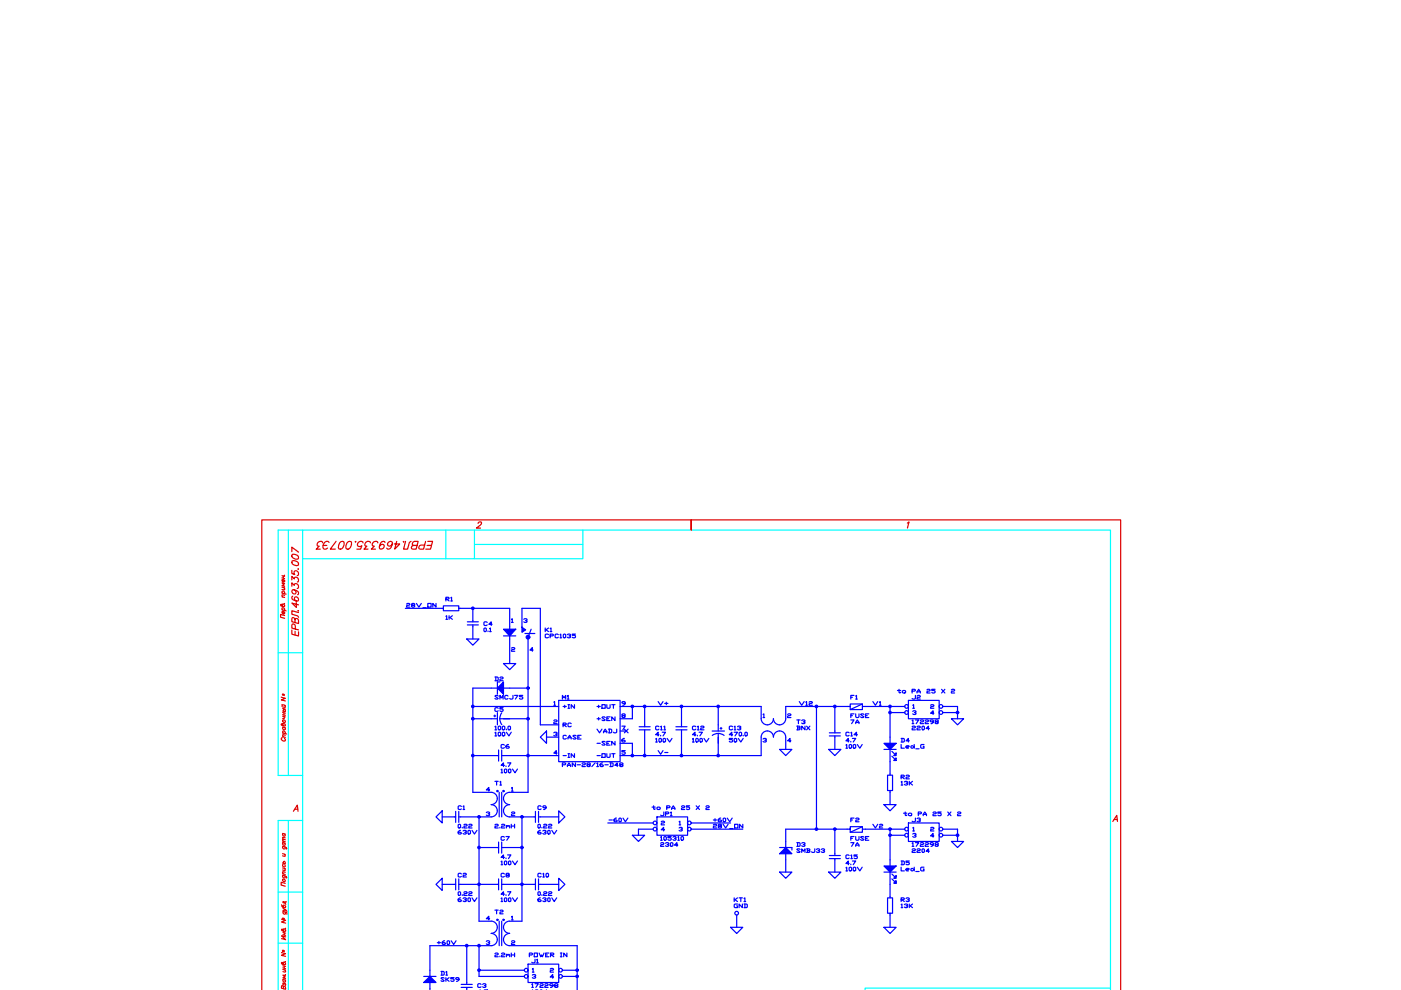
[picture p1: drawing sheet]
<svg xmlns="http://www.w3.org/2000/svg" width="297mm" height="210mm" viewBox="0 0 297 210" stroke-linecap="round" stroke-linejoin="round" font-family="sans-serif">
<!-- layer: FORMATKA -->
<g fill="none" stroke="#0ff" stroke-width=".25">
<path d="M61.1 112.4v52M64.2 118.5h30.3M64.2 112.4h-5.2v52h5.2M94.5 112.4v6.1M100.6 112.4v6.1h-6.1M100.6 115.4h23M123.6 112.4v6.1h-23M59 138.4h5.2M61.1 174v35.9M64.2 174h-5.2v35.9M59 189.1h5.2M59 200h5.2"/>
<path d="M64.2 209.9v-97.5h171.2v97.5M235.4 209.5h-52v.4"/>
</g>
<g fill="none" stroke="#d00" stroke-width=".25">
<path d="M61.9 117v-1l1.4 1.1M61.9 118.9a.86 .86 0 0 1 1 .1 .86 .86 0 0 1 .3 .8 .86 .86 0 0 1-.9 0 .86 .86 0 0 1-.4-.9zM61.9 117.6a.86 .86 0 0 1 1 0 .86 .86 0 0 1 .3 .9 .87 .87 0 0 1-.9-.1 .87 .87 0 0 1-.4-.8zM68.4 115.1a.6 .6 0 0 0-.9-.2 .6 .6 0 0 0-.1 .9h.3l-.7 .6h.9M68.5 115.6h.8M69.8 115a.81 .81 0 0 0-1-.1 .81 .81 0 0 0-.3 .9l.1 .5a.62 .62 0 0 0 .9-.1M71.3 114.8l-1.3 1.6h1.1M72 115.1a.61 .61 0 0 1 .9-.2 .98 .98 0 0 1-.1 1 .98 .98 0 0 1-1 .4v-.6zM73.6 115.1a.63 .63 0 0 1 .9-.2 .99 .99 0 0 1-.1 1 .99 .99 0 0 1-1 .4l-.1-.6zM75.3 114.9l.1-.1v.1M77 115.1a.59 .59 0 0 0-1-.2 .59 .59 0 0 0 .1 1l.6-.2-.2 .7h-.8M78.5 115.1a.6 .6 0 0 0-.8-.2 .6 .6 0 0 0-.1 .9h.2l-.6 .6h.8"/>
<path d="M80.1 115.1a.6 .6 0 0 0-.9-.2 .6 .6 0 0 0-.1 .9h.3l-.7 .6h.9M81.6 115v-.1a.6 .6 0 0 0-.9 .2 .86 .86 0 0 0 .1 1.3 .53 .53 0 0 0 .6-.3 .53 .53 0 0 0-.4-.7l-.2 .1-.4 .4M83.2 115.3l-.6 .5a.54 .54 0 0 1-.3-.9 .54 .54 0 0 1 .9 .1v.3a1.03 1.03 0 0 1-.9 1.1l-.3-.2M84.1 114.8l-.4 1.6 1.1-1.1h-1.2M85.5 114.9l.1-.1v.1M86 114.8l-.4 1.6h.8l.4-1.3 .4-.3M87.7 115.6l-.3 .2-.2 .5 .3 .1h.7l.5-1.6-1 .1-.3 .4 .3 .3h.7M90.2 114.8l-.4 1.6-.9-.1-.1-.2 .1-.4 1.1-.1M90.6 115.6h.9M90.7 114.8h1l-.4 1.6h-1M101.4 111a.36 .36 0 0 1 .3-.3 .36 .36 0 0 1 .4 .3l-1.1 1h.9M146.5 112.4v-2.2v2.2"/>
<path d="M192.4 110.9l.3-.2-.3 1.3M59.8 128.3a.28 .28 0 0 1 .4-.1 .28 .28 0 0 1 0 .4l-.6-.1-.1-.3h.2l.2 .3M59.8 129.3l.8 .2M59.8 126.5l.6 .2M59.8 125.7l.8 .3M59.8 124.5l.6 .1M59.8 122.1l.6 .1M59.8 122.5l.6 .2M59.9 129.3a.25 .25 0 0 1-.1-.4 .25 .25 0 0 1 .4 .1l.2 .2-.2 .2M59.9 125.8a.25 .25 0 0 1-.1-.4 .25 .25 0 0 1 .4 0l.2 .2-.2 .2M60.1 122.1v.5M60.2 124.6l.1 .4h-.5"/>
<path d="M60.2 129.7l.2 .3a.29 .29 0 0 1-.5 .1 .29 .29 0 0 1 .1-.5v.5M60.2 122.9l.2 .3a.29 .29 0 0 1-.5 .1 .29 .29 0 0 1 .1-.5v.6M60.3 127.9v.1M60.3 122h.1M60.4 130.5l-.9-.2v.6l.9 .2M60.4 126.2l-.6-.1 .2 .5M60.4 123.7l-.6-.1 .4 .4-.4 .2 .6 .1M61.9 133.6v.9l1.4 .3v-.8M61.9 124.3v-.7l.5 .5v-.2a.53 .53 0 0 1 .8 .1 .53 .53 0 0 1-.2 .8M61.9 123v-.8l.5 .6v-.3a.53 .53 0 0 1 .8 .1 .53 .53 0 0 1-.2 .8M61.9 120.9v.7l.6 .2a.48 .48 0 0 1 0-.8 .48 .48 0 0 1 .7 .3l.1 .5-.3 .2M62.1 126.4h-.2a.86 .86 0 0 0 .4 .9 .86 .86 0 0 0 .9 0 .47 .47 0 0 0-.1-.7 .47 .47 0 0 0-.7 .3l.4 .5"/>
<path d="M62.3 125l.5 .6a.43 .43 0 0 1-.5 .3 .43 .43 0 0 1-.4-.5 .43 .43 0 0 1 .4-.4 .92 .92 0 0 1 1 .8l-.2 .3M62.6 131.4l-.3-.4h-.3l-.1 .8 1.4 .4v-.6l-.3-.4h-.4v.8M62.6 133.8v.9M62.6 133.4v-.9l-.6-.2-.1 .9 1.4 .4M62.8 127.8v1l-.9-.9 1.4 .3M63.2 129.4v.1M63.2 120.6h.1M63.3 129.9l-1.4-.4v.7l1.1 .3 .3 .4M59.8 149.4v.3M59.8 156.4a.4 .4 0 0 0 .1 .7 .4 .4 0 0 0 .6-.3l-.2-.3M59.9 153.7a.27 .27 0 0 1 .5-.2 .27 .27 0 0 1-.1 .4l-.6-.1v-.3l.3 .4M59.9 156.2l.6 .2"/>
<path d="M59.9 155.4l.9 .2M59.9 154.2l.6 .1M59.9 151.9l.6 .1M59.9 151.1l.6 .1M59.9 151.5l.6 .2M59.9 150.7l.6 .2M59.9 150.2l.6 .2M59.9 149.4l.6 .2M60 155.4l-.1-.3a.3 .3 0 0 1 .5 0 .3 .3 0 0 1 0 .4M60 154.2a.28 .28 0 0 0 .1 .5 .28 .28 0 0 0 .4-.3l-.1-.1M60.1 151.9l.2 .4h-.4M60.2 150.8l-.1-.3a.22 .22 0 0 1 .2-.1 .22 .22 0 0 1 .2 .2l-.1 .3"/>
<path d="M60.2 151.1v.5M60.3 149.5l.2 .5-.6-.1M60.5 155.9l-.5-.1 .1 .4M59.9 179.4l.8 .3v.3M59.9 178.6l.6 .2M59.9 178.3l.6 .2M59.9 176.7l.6 .2M60 179.5a.28 .28 0 0 0 .1 .4 .28 .28 0 0 0 .4-.2l-.1-.2M60 178.7a.28 .28 0 0 0-.1 .3 .28 .28 0 0 0 .3 .2 .28 .28 0 0 0 .2-.3v-.1M60 176.7a.28 .28 0 0 0-.1 .4 .28 .28 0 0 0 .3 .2 .28 .28 0 0 0 .2-.4v-.1M60.5 178h-.5l.1 .4M60.5 177.6l-.5-.1 .1 .4"/>
<path d="M62.2 172l.8-1.3 .2 1.3M62.5 171.6h.6M59.7 194.9l.9 .2-.9 .4 .9 .2M59.7 191.8l.1 .4 .6 .3a.28 .28 0 0 0 .2-.4 .28 .28 0 0 0-.4-.2 .28 .28 0 0 0-.2 .4l.1 .1M59.9 185.6l.8 .2v.4M59.9 185.2l.6 .2M59.9 184l.6 .2M59.9 183l.6 .1M59.9 181l.6 .2M60 197.2a.27 .27 0 0 1 .4-.2 .27 .27 0 0 1 0 .5l-.6-.2-.1-.2h.2l.2 .3M60 193.2l.8 .3v.3M60 192.5l.6 .4-.6 .1"/>
<path d="M60 197.7l.6 .2M60 198.2l.6 .1M60 185.6a.27 .27 0 0 0 0 .5 .27 .27 0 0 0 .4-.3v-.1M60 183.3a.28 .28 0 0 0-.1 .3 .28 .28 0 0 0 .3 .2 .28 .28 0 0 0 .2-.4v-.1M60.1 193.3a.28 .28 0 0 0 0 .4 .28 .28 0 0 0 .5-.1l-.2-.2M60.2 183l-.1-.3a.26 .26 0 0 1 .3 .1 .26 .26 0 0 1 0 .3M60.3 194.7v.3M60.3 197.8v.4M60.3 184.1l.1 .5-.5-.1M60.3 181.1l.1 .5-.5-.1M60.5 187.3l-.9-.2v.6l.9 .2M60.5 184.9l-.5-.1 .1 .5"/>
<path d="M60.5 196.8h.1M60.6 198.6l-.9-.2 .9 .8-.9-.2M60.6 192.9l.3 .4M60.6 191.3l-.6-.2v.3l.5 .2 .1 .1M60.6 191.2h.1M55.5 209.9v-99.7h182.1v99.7M60 204.3a.28 .28 0 0 1 .4-.2 .28 .28 0 0 1 0 .4l-.6-.1-.1-.3h.2l.2 .4M60 207.7l.5 .1M60 205.5l.5 .2M60 204.8l.5 .1M60 205.2l.5 .2M60.1 209.2l-.3-.2-.1 .5 .8 .3-.1-.7h-.3v.5"/>
<path d="M60.1 207.7a.28 .28 0 0 0-.1 .3 .28 .28 0 0 0 .3 .2 .28 .28 0 0 0 .2-.3l-.1-.1M60.2 208.6l.2-.1 .1 .1v.4M60.2 208.7l-.2-.3v.4M60.3 204.8v.5M60.4 205.6l.1 .5-.5-.1M60.5 206.7h.1M60.5 203.9h.1M60.5 206.9l-.5-.2 .4 .5-.4 .1 .5 .2"/>
<circle cx="60.2" cy="152.9" r=".3"/>
<circle cx="60" cy="194.8" r=".14"/>
<circle cx="60.2" cy="186.7" r=".29"/>
</g>
<!-- layer: 1 -->
<g fill="none" stroke="#00f" stroke-width=".25">
<path d="M85.9 129h7.9M86.2 128.1l.2-.2 .5 .2-.2 .2-.5 .2v.2h.7M87.4 128.3l-.1-.1 .1-.3 .5 .2-.1 .2-.5 .2 .1 .2 .5-.1-.1-.3M88.3 127.9l.5 .8 .5-.8M89.7 128.9h.7M90.7 127.9h.7v.8h-.7zM92.4 127.9v.8l-.6-.8v.8M97.6 129h10.5v4.4M99 135.5h2.6l-1.3 1.3zM99.1 132.5h2.3M99.1 131.8h2.3M100.3 129v2.8"/>
<path d="M100.3 132.5v3M106.8 133.4h2.6l-1.3 1.4zM106.8 134.8h2.6M107 133.5h2.1M107.2 133.7h1.8M107.3 133.8h1.5M107.4 133.9h1.3M107.5 134.1h1.1M107.5 134.2h1.1M107.7 134.3h.7M107.8 134.4h.5M107.9 134.6h.3"/>
<path d="M108.1 134.7h.1M108.1 134.8v5.9M108.4 131.3l.2-.1v.8M108.4 132h.4M110.7 133l.7 .5-.7 .6v-5.1h3.9v24.7h3.9M110.8 133.3h.1M110.8 133.4h.2M110.8 133.5h.5M110.8 133.7h.2M110.8 133.8h.1M111 131.3l.2-.1 .5 .1v.2l-.3 .1M111.3 134.3h2.1"/>
<path d="M111.6 131.6l.1 .1-.1 .3-.6-.2M111.7 135h.1M111.7 135.1h.1M111.7 135.2h.5M111.8 134.8h.2M112 135.5v32.5h-3.9a1.3 1.3 0 0 0-1.3 1.3 1.3 1.3 0 0 0 1.3 1.3M112.1 135h.1M112.1 135.1h.1M112.6 133.4l-.6 1.7M119.4 134.6l.2-.2 .3 .2v.5l-.1 .1-.4-.1zM120.3 134.6l.2-.2 .5 .2-.4 .2M120.8 134.8l.2 .2-.2 .2-.5-.1"/>
<path d="M122 134.4h-.7v.3l.7 .1v.3l-.2 .1-.5-.1M100.3 149.8h18.2M100.3 152.4h3.8M104.1 145.9h-3.8v22.1h3.8M105.5 144.6v2.6M105.5 151.1v2.6M105.6 147.6l-.5-.2-.2 .2 .7 .5-.1 .1-.6-.1M105.7 159v2.4M106 152.4l.1 .6 .3 .6M106 148.2v-.8l.3 .6 .4-.6v.8M106.4 159v2.4M106.8 144.6v2.6l-1.3-1.3z"/>
<path d="M106.8 140.7h2.6l-1.3 1.3zM106.8 152.4h5.2M107.7 147.6l-.2-.2-.5 .2v.5l.2 .1 .5-.1M108.1 145.9h3.9M108.8 147.4v.7l-.2 .1-.5-.1M109.1 147.4h.7l-.5 .8M110.8 147.4h-.7v.3l.7 .1-.1 .4-.6-.1M114.6 156.3l1.3-1.3v2.6zM115.9 156.3h2.6M118.5 148.5h13v13h-13zM131.5 149.8h29.9v2.6a1.3 1.3 0 0 0 1.3 1.3 1.3 1.3 0 0 0 1.3-1.3 1.3 1.3 0 0 0 1.3 1.3M135.5 154.1h2.3"/>
<path d="M135.5 154.7h2.3M136.7 149.8v4.3M136.7 154.7v5.5M143.3 154.1h2.4M143.3 154.7h2.4M144.5 149.8v4.3M144.5 154.7v5.5M151 155h2.6M152.3 155.5l.6 .1 .6 .3M152.3 155.5l-.7 .1-.6 .3M152.3 149.8v5.2M152.3 155.5v4.7"/>
<path d="M161.4 156.3v3.9h-29.9M161.8 151.5l.2-.1v.7M161.8 152.1h.3M165.3 155a1.3 1.3 0 0 0-1.3 1.3M165.3 158.9h2.6l-1.3 1.3zM166.6 149.8h13M173.1 149.8v26M175.7 158.9h2.6l-1.3 1.3zM175.8 155.4h2.4M175.8 156h2.4M177 149.8v5.6M177 156v2.9"/>
<path d="M183.5 149.8h8.3M187.4 157.6h2.6l-1.3 1.3zM187.4 158.9h2.6M187.7 157.7h2M187.8 157.9h1.8M187.9 158h1.6M188.1 158.1h1.3M188.2 158.2h1M188.3 158.4h.8M188.5 158.5h.5M188.6 158.6h.2M188.7 158.8h.1"/>
<path d="M188.7 149.8v7.8M188.7 158.9v5.5M188.7 151.1h3.1M189.1 159.3l.6 .6M189.9 159.9h.1M190 159.7v.5h-.5zM190.3 146.4h.7M190.6 146.1v.7l.2 .1 .2-.1M192.6 148.5h6.5v3.9h-6.5zM193.5 150.8l.2-.1 .5 .1-.3 .3M194 151.1l.2 .1-.2 .3-.5-.1M195.9 157.9l-.7 .1v.5l.7 .1v-.4h-.2"/>
<path d="M198.3 146.1h-.7v.3l.7 .1v.3l-.2 .1-.5-.1M199.6 146.1l.7 .8M199.9 149.8h3.1v2.6M199.9 151.1h3.1M200.3 146.1l-.7 .8M201.7 146.3l.2-.2 .5 .2-.2 .2-.5 .2v.2h.7M201.7 152.4h2.6l-1.3 1.3zM92.4 173.2l1.4-1.3v2.6zM93.8 173.2h2.6M96.6 172v2.4M97.3 172v2.4M97.6 173.2h6.5"/>
<path d="M100.3 160.2h5.2M101.6 179.7h3.9M101.6 173.2v22.1M104.9 174.9l.2-.1 .5 .1-.1 .2-.6 .2v.2h.7M105.4 169.3a1.3 1.3 0 0 1-1.3 1.3M105.7 178.5v2.4M105.8 168v5.2M106.3 174.9l.2-.1 .5 .1-.2 .2-.5 .2v.2h.7M106.4 168v5.2M106.4 178.5v2.4M106.8 179.7h3.9M106.8 160.2h11.7"/>
<path d="M107.4 175v.5M107.7 175.1l.2-.1 .2 .1v.4M108.1 173.2h5.2M108.4 174.8v.7M109.1 174.8v.7M110.7 173.2v22.1h-2.6a1.3 1.3 0 0 0-1.3 1.3 1.3 1.3 0 0 0 1.3 1.3M113.5 172v2.4M114.2 172v2.4M114.6 173.2h3.9M118.5 171.9l1.3 1.3-1.3 1.3zM128.9 174.5h9.6M134.1 177.1h2.6l-1.3 1.3z"/>
<path d="M138.5 175.8h-3.1v1.3M139.3 173.2h6.5v3.9h-6.5zM144.5 171l.2-.1 .5 .1-.2 .3-.5 .1v.2h.7M146.2 170.9h-.7v.2l.7 .2-.2 .3-.5-.1M146.6 174.5h8.3M146.6 175.8h10.9M147.6 170.9l.7 .7M148.3 170.9l-.7 .7M149.7 171l.1-.1 .6 .1-.2 .3-.5 .1v.2h.7M165.3 179.7h2.6M166.5 180h.2M166.6 179.7l1.3 1.3h-2.6z"/>
<path d="M166.6 179.8h.1M177 175.8v5.2M179.6 175.8h-13v3.9M183.5 175.8h8.3M187.4 170.6h2.6l-1.3 1.3zM188.7 167.6h.5v-3.2h-1v3.2h.5v3M188.7 175.8v7.8M188.7 177.1h3.1M189.1 160.3l.6 .7M189.7 160.1h.2M189.7 161.1h.2M189.9 161h.1"/>
<path d="M190 160.7v.5h-.5zM192.6 174.5h6.5v3.9h-6.5zM193.5 176.8l.2-.1 .5 .1-.3 .3M194 177.1l.2 .1-.2 .3-.5-.1M197.8 172.3l.2-.1 .5 .1-.2 .2-.5 .2v.2h.7M199.5 172.2h-.7v.2l.7 .1v.3l-.1 .1-.6-.1M199.9 175.8h3.1v2.6M199.9 177.1h3.1M200.9 172.2l.7 .7M201.6 172.2l-.7 .7M201.7 178.4h2.6l-1.3 1.3zM203 172.3l.2-.1 .5 .1-.2 .2-.5 .2v.2h.7"/>
<path d="M92.4 187.5l1.4-1.3v2.6zM93.8 187.5h2.6M97.6 187.5h7.9M105.4 196.6a1.3 1.3 0 0 1-1.3 1.3M105.8 195.3v5.2M106.4 195.3v5.2M106.8 187.5h6.7M113.5 186.3v2.4M114.2 186.3v2.4M114.2 187.5h4.3M114.7 185.3l-.1-.1-.5 .1v.5l.1 .1 .5-.1M115.1 185.3l.2-.1v.7"/>
<path d="M115.1 185.9h.3M115.8 185.3l.2-.1 .3 .1v.5l-.2 .1-.3-.1zM118.5 186.2l1.3 1.3-1.3 1.3zM154.9 196.6h2.6l-1.3 1.3zM156.2 194v2.6M165.3 184.9h2.6l-1.3 1.3zM165.6 180.9h2M165.7 180.7h1.8M165.8 180.6h1.6M166 180.5h1.2M166.1 180.4h1M166.2 180.2h.8"/>
<path d="M166.3 180.1h.6M166.6 181v3.9M175.7 184.9h2.6l-1.3 1.3zM175.8 181.4h2.4M175.8 182h2.4M177 182.3v2.6M187.4 183.6h2.6l-1.3 1.3zM187.4 196.6h2.6l-1.3 1.3zM187.4 184.9h2.6M187.7 183.7h2M187.8 183.9h1.8M187.9 184h1.6"/>
<path d="M188.1 184.1h1.3M188.2 184.2h1M188.3 184.4h.8M188.5 184.5h.5M188.6 184.7h.2M188.7 184.8h.1M188.7 193.6h.5v-3.2h-1v3.2h.5v3M188.7 184.9v5.5M190 186.7v.6h-.5zM89.8 208.3l1.4-1.3 1.2 1.3zM89.8 207h2.6M90.1 208.2h2.1"/>
<path d="M90.2 208.1h1.9M90.4 207.9h1.5M90.5 207.8h1.3M90.6 207.7h1.1M90.8 207.5h.7M90.9 207.4h.5M91 207.3h.3M91.2 207.2h.1M91.2 208.3v1.6M97.8 208.7h2.3M97.8 209.4h2.3M99 200.5v7.8"/>
<path d="M101.6 200.5v6.5h9.6M101.6 205.7h9.6M104.1 200.5h-12.9v6.5M104.9 202.2l.2-.1 .5 .1-.1 .3-.6 .1v.3h.7M106 202.7v.2M106.3 202.2l.2-.1 .5 .1-.2 .3-.5 .1v.3h.7M107.4 202.3v.6M107.7 202.5l.2-.2 .2 .2v.4M108.1 200.5h14.3v9.4M108.4 202.1v.8M109.1 202.1v.8M112 204.4h6.5v3.9h-6.5z"/>
<path d="M116.7 202.5h.5l.2-.3-.7-.1v.8M116.9 202.5l.5 .4M118.8 202.1h.4M118.8 202.9h.4M119 202.1v.8M119.2 207h3.2M119.2 205.7h3.2M120.2 202.1v.8l-.7-.8v.8"/>
<circle cx="100.2" cy="129" r=".26"/>
<circle cx="100.2" cy="129" r=".14"/>
<circle cx="111.9" cy="135.1" r=".39"/>
<circle cx="100.2" cy="152.4" r=".26"/>
<circle cx="100.2" cy="149.8" r=".26"/>
<circle cx="100.2" cy="152.4" r=".14"/>
<circle cx="100.2" cy="149.8" r=".14"/>
<circle cx="111.9" cy="152.4" r=".26"/>
<circle cx="111.9" cy="145.9" r=".26"/>
<circle cx="111.9" cy="152.4" r=".14"/>
<circle cx="111.9" cy="145.9" r=".14"/>
<circle cx="136.7" cy="149.8" r=".26"/>
<circle cx="136.7" cy="149.8" r=".14"/>
<circle cx="144.5" cy="149.8" r=".26"/>
<circle cx="144.5" cy="149.8" r=".14"/>
<circle cx="152.3" cy="149.8" r=".26"/>
<circle cx="152.3" cy="149.8" r=".14"/>
<circle cx="177" cy="149.8" r=".26"/>
<circle cx="177" cy="149.8" r=".14"/>
<circle cx="192.2" cy="151.1" r=".39"/>
<circle cx="203" cy="151.1" r=".26"/>
<circle cx="203" cy="151.1" r=".14"/>
<circle cx="100.2" cy="160.2" r=".26"/>
<circle cx="100.2" cy="160.2" r=".14"/>
<circle cx="101.6" cy="179.7" r=".26"/>
<circle cx="101.6" cy="179.7" r=".14"/>
<circle cx="110.7" cy="179.7" r=".26"/>
<circle cx="110.7" cy="179.7" r=".14"/>
<circle cx="111.9" cy="160.2" r=".26"/>
<circle cx="111.9" cy="160.2" r=".14"/>
<circle cx="136.7" cy="160.2" r=".26"/>
<circle cx="136.7" cy="160.2" r=".14"/>
<circle cx="144.5" cy="160.2" r=".26"/>
<circle cx="144.5" cy="160.2" r=".14"/>
<circle cx="152.3" cy="160.2" r=".26"/>
<circle cx="152.3" cy="160.2" r=".14"/>
<circle cx="173.1" cy="175.8" r=".26"/>
<circle cx="173.1" cy="175.8" r=".14"/>
<circle cx="177" cy="175.8" r=".26"/>
<circle cx="177" cy="175.8" r=".14"/>
<circle cx="192.2" cy="177.1" r=".39"/>
<circle cx="203" cy="177.1" r=".26"/>
<circle cx="203" cy="177.1" r=".14"/>
<circle cx="101.6" cy="187.5" r=".26"/>
<circle cx="101.6" cy="187.5" r=".14"/>
<circle cx="110.7" cy="187.5" r=".26"/>
<circle cx="110.7" cy="187.5" r=".14"/>
<circle cx="156.2" cy="193.6" r=".39"/>
<circle cx="101.6" cy="205.7" r=".26"/>
<circle cx="101.6" cy="205.7" r=".14"/>
<circle cx="122.4" cy="205.7" r=".26"/>
<circle cx="122.4" cy="207" r=".26"/>
<circle cx="122.4" cy="205.7" r=".14"/>
<circle cx="122.4" cy="207" r=".14"/>
</g>
<g font-size="4" fill="#00f">
<text x="93.5" y="128.8">R1</text>
<text x="104.1" y="145.7">D2</text>
<text x="118.2" y="149.6">M1</text>
<text x="179.6" y="149.6">F1</text>
<text x="192.6" y="149.6">J2</text>
<text x="125.6" y="154.2">+SEN</text>
<text x="118.5" y="158">CASE</text>
<text x="118.5" y="161.9">-IN</text>
<text x="125.6" y="161.9">-OUT</text>
<text x="190.1" y="166.5">R2</text>
<text x="96.3" y="187.3">C2</text>
<text x="105.5" y="187.3">C8</text>
<text x="104.1" y="195.1">T2</text>
<text x="92.8" y="208.1">D1</text>
</g>
<text font-size="4" fill="#d00" x="234.9" y="175.3">А</text>
<g font-size="3.5" fill="#00f">
<text x="93.5" y="132.6">1K</text>
<text x="101.6" y="135.1">0.1</text>
<text x="114.7" y="135.1">K1</text>
<text x="107.6" y="139.3">2</text>
<text x="111.5" y="139.3">4</text>
<text x="104.1" y="152">C5</text>
<text x="116.4" y="154.5">2</text>
<text x="118.5" y="155.2">RC</text>
<text x="125.6" y="151.3">+OUT</text>
<text x="130.9" y="150.6">9</text>
<text x="130.9" y="153.5">8</text>
<text x="130.9" y="155.9">7</text>
<text x="138.3" y="155.9">C11</text>
<text x="138.6" y="150.6">V+</text>
<text x="153.8" y="155.9">C13</text>
<text x="166.2" y="153.5">2</text>
<text x="167.9" y="154.5">T3</text>
<text x="168.6" y="150.6">V12</text>
<text x="179.6" y="154.5">7A</text>
<text x="184.1" y="150.6">V1</text>
<text x="192.6" y="155.9">2204</text>
<text x="196.5" y="151.3">2</text>
<text x="104.1" y="157.3">100V</text>
<text x="105.5" y="159.8">C6</text>
<text x="116.4" y="161.2">4</text>
<text x="125.6" y="156.6">VADJ</text>
<text x="125.6" y="159.1">-SEN</text>
<text x="130.9" y="158.4">6</text>
<text x="130.9" y="161.2">5</text>
<text x="138.3" y="157.3">4.7</text>
<text x="138.6" y="161.2">V-</text>
<text x="146" y="157.3">4.7</text>
<text x="153.8" y="158.4">50V</text>
<text x="160.9" y="158.4">3</text>
<text x="166.2" y="158.4">4</text>
<text x="178.5" y="158.4">4.7</text>
<text x="190.1" y="158.4">D4</text>
<text x="104.1" y="167.6">T1</text>
<text x="105.5" y="163.7">4.7</text>
<text x="96.3" y="172.9">C1</text>
<text x="102.3" y="169">4</text>
<text x="113.2" y="172.9">C9</text>
<text x="96.3" y="178.2">630V</text>
<text x="102.3" y="174.3">3</text>
<text x="105.5" y="179.2">C7</text>
<text x="107.6" y="174.3">2</text>
<text x="113.2" y="178.2">630V</text>
<text x="128.4" y="175.3">-60V</text>
<text x="139.3" y="176">2</text>
<text x="139.3" y="177.4">4</text>
<text x="139.3" y="174.3">JP1</text>
<text x="143.2" y="177.4">3</text>
<text x="150.3" y="175.3">+60V</text>
<text x="179.6" y="175.3">F2</text>
<text x="184.1" y="176.7">V2</text>
<text x="192.6" y="175.3">J3</text>
<text x="196.5" y="177.4">2</text>
<text x="105.5" y="184.5">100V</text>
<text x="139.3" y="180.6">2304</text>
<text x="167.9" y="180.6">D3</text>
<text x="167.9" y="182">SMBJ33</text>
<text x="178.5" y="184.5">4.7</text>
<text x="179.6" y="180.6">7A</text>
<text x="190.1" y="184.5">D5</text>
<text x="190.1" y="185.9">Led_G</text>
<text x="192.6" y="182">2204</text>
<text x="96.3" y="192.3">630V</text>
<text x="102.3" y="196.1">4</text>
<text x="105.5" y="192.3">100V</text>
<text x="113.2" y="192.3">630V</text>
<text x="154.9" y="192.3">KT1</text>
<text x="190.1" y="192.3">R3</text>
<text x="91.7" y="201.4">+60V</text>
<text x="102.3" y="201.4">3</text>
<text x="107.6" y="201.4">2</text>
<text x="92.8" y="209.2">SK59</text>
<text x="111.8" y="208.5">3</text>
<text x="111.8" y="205.3">J1</text>
<text x="115.7" y="207.4">2</text>
<text x="115.7" y="208.5">4</text>
</g>
<g font-size="2.6" fill="#d00">
<text x="58.9" y="148.5">о</text>
<text x="58.9" y="202.8">о</text>
</g>
<g font-size="2.6" fill="#00f">
<text x="100.9" y="211">4.7</text>
<text x="111.8" y="211">1204</text>
</g>
</svg>
